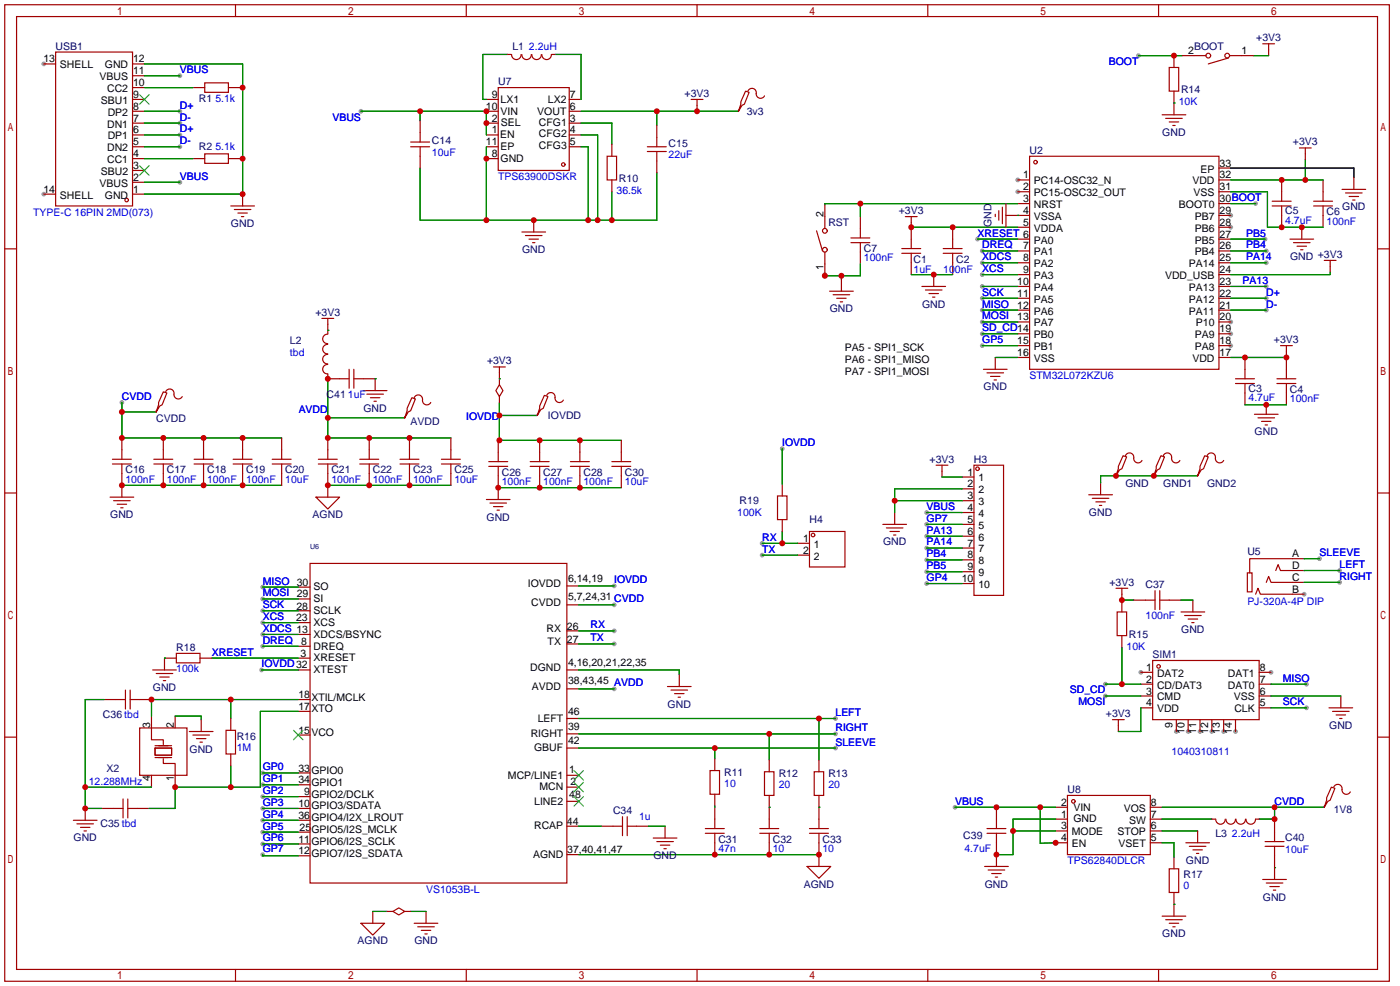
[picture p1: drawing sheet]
<svg xmlns="http://www.w3.org/2000/svg" width="300mm" height="212mm" viewBox="0 0 300 212" stroke-linecap="round" stroke-linejoin="round" font-family="sans-serif">
<g fill="#999">
<circle cx="218.4" cy="38.6" r=".51"/>
<circle cx="218.4" cy="41.1" r=".51"/>
<circle cx="264.2" cy="74.2" r=".51"/>
<circle cx="264.2" cy="71.6" r=".51"/>
<circle cx="264.2" cy="69.1" r=".51"/>
<circle cx="264.2" cy="48.8" r=".51"/>
<circle cx="264.2" cy="46.2" r=".51"/>
<circle cx="9.4" cy="13.7" r=".51"/>
<circle cx="9.4" cy="41.7" r=".51"/>
<circle cx="244.9" cy="144.3" r=".51"/>
<circle cx="272.8" cy="144.3" r=".51"/>
<circle cx="252.5" cy="157" r=".51"/>
<circle cx="255" cy="157" r=".51"/>
<circle cx="257.6" cy="157" r=".51"/>
<circle cx="260.1" cy="157" r=".51"/>
<circle cx="262.6" cy="157" r=".51"/>
<circle cx="265.2" cy="157" r=".51"/>
<circle cx="279.9" cy="127.5" r=".51"/>
<circle cx="177" cy="58.9" r=".51"/>
<circle cx="38.6" cy="16.3" r=".51"/>
<circle cx="38.6" cy="39.1" r=".51"/>
<circle cx="38.6" cy="23.9" r=".51"/>
<circle cx="38.6" cy="29" r=".51"/>
<circle cx="38.6" cy="31.5" r=".51"/>
<circle cx="38.6" cy="26.4" r=".51"/>
<circle cx="77.5" cy="23.9" r=".51"/>
<circle cx="26.2" cy="86.4" r=".51"/>
<circle cx="131.8" cy="147.8" r=".51"/>
<circle cx="131.8" cy="125.7" r=".51"/>
<circle cx="131.8" cy="129.8" r=".51"/>
<circle cx="179.3" cy="154.2" r=".51"/>
<circle cx="179.3" cy="157.5" r=".51"/>
<circle cx="179.3" cy="160.5" r=".51"/>
<circle cx="269.5" cy="43.7" r=".51"/>
<circle cx="244.3" cy="11.9" r=".51"/>
<circle cx="280.4" cy="146.8" r=".51"/>
<circle cx="280.4" cy="151.9" r=".51"/>
<circle cx="237.2" cy="149.4" r=".51"/>
<circle cx="237.2" cy="146.8" r=".51"/>
<circle cx="271.8" cy="66.5" r=".51"/>
<circle cx="271.8" cy="64" r=".51"/>
<circle cx="210.8" cy="64" r=".51"/>
<circle cx="210.8" cy="66.5" r=".51"/>
<circle cx="210.8" cy="69.1" r=".51"/>
<circle cx="56.4" cy="131.1" r=".51"/>
<circle cx="56.4" cy="126" r=".51"/>
<circle cx="56.4" cy="128.5" r=".51"/>
<circle cx="287.5" cy="125" r=".51"/>
<circle cx="287.5" cy="122.4" r=".51"/>
<circle cx="283.2" cy="119.9" r=".51"/>
<circle cx="205" cy="173.2" r=".51"/>
<circle cx="226.6" cy="180.9" r=".51"/>
<circle cx="56.4" cy="133.6" r=".51"/>
<circle cx="56.4" cy="136.1" r=".51"/>
<circle cx="56.4" cy="138.7" r=".51"/>
<circle cx="56.1" cy="143.8" r=".51"/>
<circle cx="210.8" cy="71.6" r=".51"/>
<circle cx="210.8" cy="56.4" r=".51"/>
<circle cx="210.8" cy="58.9" r=".51"/>
<circle cx="210.8" cy="53.8" r=".51"/>
<circle cx="209.8" cy="51.3" r=".51"/>
<circle cx="56.4" cy="165.9" r=".51"/>
<circle cx="56.4" cy="168.4" r=".51"/>
<circle cx="56.4" cy="170.9" r=".51"/>
<circle cx="56.4" cy="173.5" r=".51"/>
<circle cx="56.4" cy="176" r=".51"/>
<circle cx="56.4" cy="178.6" r=".51"/>
<circle cx="56.4" cy="181.1" r=".51"/>
<circle cx="56.4" cy="183.4" r=".51"/>
<circle cx="131.8" cy="135.4" r=".51"/>
<circle cx="131.8" cy="138.2" r=".51"/>
<circle cx="163.6" cy="116.6" r=".51"/>
<circle cx="163.6" cy="119.1" r=".51"/>
<circle cx="167.9" cy="96.3" r=".51"/>
<circle cx="210.8" cy="61.5" r=".51"/>
<circle cx="210.8" cy="74.2" r=".51"/>
<circle cx="198.9" cy="125.2" r=".51"/>
<circle cx="271.5" cy="51.3" r=".51"/>
<circle cx="271.8" cy="53.8" r=".51"/>
<circle cx="271.8" cy="56.4" r=".51"/>
<circle cx="198.9" cy="117.6" r=".51"/>
<circle cx="198.9" cy="120.1" r=".51"/>
<circle cx="198.9" cy="122.7" r=".51"/>
<circle cx="271.8" cy="61.5" r=".51"/>
<circle cx="198.9" cy="115.1" r=".51"/>
<circle cx="198.9" cy="112.5" r=".51"/>
<circle cx="198.9" cy="110" r=".51"/>
</g>
<g fill="none" stroke="#a10000" stroke-width=".25">
<path d="M1 1h297.2v209.6h-297.2zM3.6 3.6h292.1v204.4h-292.1zM9.4 13.7h2.5M11.9 11.2h16.5v33h-16.5zM28.4 18.8h2.6M28.4 16.3h2.6M28.4 13.7h2.6M41.4 18.8h2.5M43.9 17.8h5.1v2h-5.1zM49 18.8h2.6M50.5 1v2.6M100.1 1v2.6"/>
<path d="M106.9 18.8h15.3v17.8h-15.3zM109 11.7h.7M109.8 11.7a1.01 1.01 0 0 0 1 1.1 1.01 1.01 0 0 0 1-1.1M112 11.7a1.01 1.01 0 0 0 1 1.1 1.01 1.01 0 0 0 1-1.1M114.2 11.7a1.01 1.01 0 0 0 1 1.1 1.01 1.01 0 0 0 1-1.1M116.3 11.7a1.01 1.01 0 0 0 1 1.1 1.01 1.01 0 0 0 1-1.1M118.4 11.7h.7M149.6 1v2.6M160 19.6l.8 .2-1 2.6-.5 .2-.8 1.3 .5-1.5v-.6zM160.5 19.6a.93 .93 0 0 1 1.2-.6 .93 .93 0 0 1 .6 1.1 .94 .94 0 0 0 .7 1 .94 .94 0 0 0 1.1-.5M199.1 1v2.6M248.7 1v2.6"/>
<path d="M251 14.5h2v5.1h-2zM252 11.9v2.6M252 19.6v5M253.7 11.9h5.1M263.7 12.4l-4.4 1.3M263.9 11.9h5.1M271 9.4h2.6M272.3 9.4v2.5M28.4 39.1h2.6M28.4 36.6h2.6M28.4 34h2.6M28.4 31.5h2.6"/>
<path d="M28.4 29h2.6M28.4 26.4h2.6M28.4 23.9h2.6M28.4 21.3h2.6M41.4 34h2.5M43.9 33h5.1v2.1h-5.1zM49 34h2.6M88.1 31.5h4.1M88.1 30.5h4.1M90.2 25.9v4.6M90.2 31.5v4.6M104.4 34h2.5"/>
<path d="M104.4 31.5h2.5M104.4 29h2.5M104.4 26.4h2.5M104.4 23.9h2.5M104.4 21.3h2.5M122.2 31.5h2.5M122.2 29h2.5M122.2 26.4h2.5M122.2 23.9h2.5M122.2 21.3h2.5M130.3 33.5h2v5.1h-2zM131.3 31v2.5"/>
<path d="M131.3 38.6v2.5M138.9 31.5h4.1M138.9 32.5h4.1M141 26.9v4.6M141 32.5v4.6M148.3 21.3h2.6M149.6 21.3v2.6M158.5 23.6v.3M218.4 38.6h2.6M221 33.5h40.6v45.7h-40.6zM249.4 24.6h5.1M250.2 25.4h3.5"/>
<path d="M251 26.2h2M251.7 26.9h.5M261.6 38.6h2.6M261.6 36.1h2.6M275.1 38.6v4.6M278.9 31.8h2.5M280.2 31.8v2.5M284 38.6v4.6M290.6 38.1v2.5M1 53.4h2.6M9.4 41.7h2.5M28.4 41.7h2.6"/>
<path d="M49.5 44.2h5.1M50.3 45h3.5M51.1 45.7h2M51.8 46.5h.5M52.1 41.7v2.5M112 49.8h5.1M112.8 50.5h3.5M113.5 51.3h2.1M114.3 52.1h.5M114.6 47.2v2.6M175.3 49.5l1.2 4.3M177 43.9v5.1"/>
<path d="M177 54.1v5.1M180.6 59.9v2.6M182.6 52.1h4.1M182.6 51.1h4.1M184.7 46.5v4.6M184.7 52.1v4.5M193.5 53.3h4.1M193.5 54.4h4.1M194.3 46.5h2.5M195.6 46.5v6.8M195.6 54.4v4.5M200.4 58.9v2.6"/>
<path d="M202.4 53.3h4.1M202.4 54.4h4.1M204.5 48.8v4.5M204.5 54.4v4.5M213.6 46v.5M214.4 45.2v2M215.1 44.4v3.6M215.9 46.2h5.1M215.9 43.7v5.1M218.4 41.1h2.6M218.4 43.7h2.6M218.4 48.8h2.6"/>
<path d="M218.4 51.3h2.6M218.4 53.8h2.6M218.4 56.4h2.6M218.4 58.9h2.6M261.6 41.1h2.6M261.6 43.7h2.6M261.6 46.2h2.6M261.6 48.8h2.6M261.6 51.3h2.6M261.6 53.8h2.6M261.6 56.4h2.6M261.6 58.9h2.6"/>
<path d="M273 43.2h4.1M273 44.2h4.1M275.1 44.2v4.6M276.9 51.3h5M277.6 52.1h3.6M278.4 52.8h2M279.1 53.6h.6M279.4 48.8v2.5M281.9 43.2h4.1M281.9 44.2h4.1M284 44.2v4.6M284.2 55.9h2.6"/>
<path d="M285.5 55.9v2.5M288 40.6h5.1M288.8 41.4h3.6M289.6 42.2h2M290.3 42.9h.5M295.7 53.4h2.5M69.1 68.3h2.5M70.3 78.2a1.01 1.01 0 0 0-1 1 1.01 1.01 0 0 0 1 1M70.3 76.1a1.01 1.01 0 0 0-1 1 1.01 1.01 0 0 0 1 1M70.3 73.9a1.01 1.01 0 0 0-1 1 1.01 1.01 0 0 0 1 1M70.3 71.7a1.01 1.01 0 0 0-1 1 1.01 1.01 0 0 0 1 1M70.4 68.3v3.3"/>
<path d="M74.9 79.2v4.1M75.9 79.2v4.1M105.9 78.7h2.6M107.2 78.7v3.8M178.1 62.5h5M178.8 63.2h3.6M179.6 64h2M180.3 64.8h.5M197.9 61.5h5M198.6 62.2h3.6M199.4 63h2M200.2 63.8h.5"/>
<path d="M211.1 79.2h5.1M213.6 76.7v2.5M218.4 61.5h2.6M218.4 64h2.6M218.4 66.5h2.6M218.4 69.1h2.6M218.4 71.6h2.6M218.4 74.2h2.6M218.4 76.7h2.6M261.6 61.5h2.6M261.6 64h2.6M261.6 66.5h2.6"/>
<path d="M261.6 69.1h2.6M261.6 71.6h2.6M261.6 74.2h2.6M261.6 76.7h2.6M267.2 76.7v4.6M274.8 74.2h2.6M276.1 74.2v7.1M24.1 98.6h4.1M24.1 99.6h4.1M26.2 94v4.6M26.2 99.6v7.1M33 98.6h4.1"/>
<path d="M33 99.6h4.1M33.5 88.1v.3M35.1 84.1l.7 .2-1 2.6-.5 .2-.8 1.3 .5-1.5v-.5zM35.1 94v4.6M35.1 99.6v4.5M35.6 84.1a.93 .93 0 0 1 1.1-.6 .93 .93 0 0 1 .6 1.1 .94 .94 0 0 0 .7 1 .94 .94 0 0 0 1.1-.5M41.7 98.6h4M41.7 99.6h4M43.7 94v4.6M43.7 99.6v4.5M50 98.6h4.1M50 99.6h4.1"/>
<path d="M52.1 94v4.6M52.1 99.6v4.5M58.4 98.6h4.1M58.4 99.6h4.1M60.5 94v4.6M60.5 99.6v4.5M68.3 98.6h4.1M68.3 99.6h4.1M70.4 81.3h4.5M70.4 80.3v.7M70.4 94v4.6M70.4 99.6v7.1"/>
<path d="M75.9 81.3h4.6v2.5M77.2 98.6h4.1M77.2 99.6h4.1M78 83.8h5.1M78.7 84.6h3.6M79.2 94v4.6M79.2 99.6v4.5M79.5 85.3h2M80.3 86.1h.5M85.9 98.6h4M85.9 99.6h4M86.9 89.4v.3"/>
<path d="M87.9 94v4.6M87.9 99.6v4.5M88.4 85.3l.8 .3-1.1 2.5-.5 .3-.7 1.3 .5-1.6v-.5zM88.9 85.3a.93 .93 0 0 1 1.1-.5 .93 .93 0 0 1 .7 1.1 .94 .94 0 0 0 .7 .9 .94 .94 0 0 0 1.1-.4M94.7 98.6h4.1M94.7 99.6h4.1M96.8 94v4.6M96.8 99.6v4.5M104.9 99.1h4.1M106.9 94.5v4.6M107.2 82.5l.7 1.3-.7 1.3-.8-1.3zM107.2 85.1v1.3"/>
<path d="M113.8 99.1h4.1M115.3 88.9v.3M115.8 94.5v4.6M116.8 84.8l.8 .3-1 2.5-.5 .3-.8 1.3 .5-1.6v-.5zM117.3 84.8a.93 .93 0 0 1 1.2-.5 .93 .93 0 0 1 .6 1 .94 .94 0 0 0 .7 1 .94 .94 0 0 0 1.1-.4M122.4 99.1h4.1M124.5 94.5v4.6M131.3 99.1h4.1M133.3 94.5v4.6M200.9 99.8h2.6M202.2 99.8v2.6M209 99.8h6.4v28h-6.4z"/>
<path d="M211.8 80h3.6M212.6 80.8h2M213.4 81.5h.5M241 97.8l.8 .2-1 2.6-.5 .2-.8 1.3 .5-1.5v-.5zM241.6 97.8a.93 .93 0 0 1 1.1-.6 .93 .93 0 0 1 .6 1.1 .94 .94 0 0 0 .7 1 .94 .94 0 0 0 1.1-.5M249.2 97.8l.7 .2-1 2.6-.5 .2-.8 1.3 .6-1.5v-.5zM249.7 97.8a.93 .93 0 0 1 1.1-.6 .93 .93 0 0 1 .7 1.1 .94 .94 0 0 0 .6 1 .94 .94 0 0 0 1.1-.5M258.6 97.8l.7 .2-1 2.6-.5 .2-.8 1.3 .6-1.5v-.5zM259.1 97.8a.93 .93 0 0 1 1.1-.6 .93 .93 0 0 1 .7 1.1 .94 .94 0 0 0 .6 1 .94 .94 0 0 0 1.1-.5M265.2 81.3h4M265.2 82.3h4M267.2 82.3v4.6"/>
<path d="M269.2 88.9h5.1M270 89.7h3.6M270.8 90.4h2M271.5 91.2h.5M271.8 86.4v2.5M274.1 81.3h4M274.1 82.3h4M276.1 82.3v4.6M1 105.8h2.6M23.6 106.7h5.1M24.4 107.4h3.5M25.1 108.2h2.1"/>
<path d="M25.9 109h.5M67.8 106.7h5.1l-2.5 2.5zM104.4 107.2h5.1M104.9 100.1h4.1M105.2 107.9h3.5M105.9 108.7h2M106.7 109.5h.5M106.9 100.1v7.1M113.8 100.1h4.1M115.8 100.1v4.5M122.4 100.1h4.1M124.5 100.1v4.5"/>
<path d="M131.3 100.1h4.1M133.3 100.1v4.5M166.9 106.4h2v5.1h-2zM167.9 103.9v2.5M167.9 111.5v2.5M171.2 116.6h2.5M171.2 119.1h2.5M173.7 114h7.7v7.7h-7.7zM189.5 112.5h5.1M190.2 113.3h3.6M191 114h2M191.8 114.8h.5"/>
<path d="M192 110v2.5M206.5 107.4h2.5M206.5 102.4h2.5M206.5 104.9h2.5M206.5 110h2.5M206.5 112.5h2.5M206.5 115.1h2.5M206.5 117.6h2.5M233.7 106.2h5.1M234.4 106.9h3.6M235.2 107.7h2M236 108.5h.5"/>
<path d="M236.2 103.6v2.6M239.5 101.9v.2M247.6 101.9v.2M257 101.9v.2M279.9 119.9h-11.7v3M295.7 105.8h2.5M64 126h2.5M64 128.5h2.5M64 131.1h2.5M64 133.6h2.5M64 136.1h2.5M64 138.7h2.5"/>
<path d="M66.5 120.9h55.2v68.6h-55.2zM121.7 129.8h2.5M121.7 125.7h2.5M121.7 135.4h2.5M121.7 138.2h2.5M206.5 120.1h2.5M206.5 122.7h2.5M206.5 125.2h2.5M239.5 126.2h2.6M239.8 131.3h2v5.1h-2zM240.8 126.2v5.1M240.8 136.4v2.5"/>
<path d="M243.3 128.8h4.6M247.9 126.7v4.1M248.9 128.8h4.6M248.9 126.7v4.1M253.5 131.3h5.1M254.3 132.1h3.5M255 132.8h2M255.8 133.6h.5M256 128.8v2.5M267.7 122.9h1v4.1h-1zM269.5 127.5l.5-1.3 .5 1.3h9.4M271.8 125l.5-1.3 .5 1.3h7.1"/>
<path d="M273.8 122.4l.5-1.2 .5 1.2h5.1M1 158.2h2.6M22.4 150.1h4.5M26.9 148.1v4M27.9 150.1h4.6M27.9 148.1v4M30 156.2h10.1v10.2h-10.1zM32.5 153.7v5.1h2.6v1M32.8 143.8h5M33.5 144.5h3.6M34.3 145.3h2M35.1 146.1h.5"/>
<path d="M37.6 153.7v2.5M37.8 140.2h5.1v2h-5.1zM37.8 141.2h-2.5v2.6M40.6 157h5.1M41.4 157.7h3.6M42.2 158.5h2M42.9 141.2h2.6M42.9 159.3h.5M43.2 154.4v2.6M48.5 156.7h2v5.1h-2zM49.5 154.2v2.5M64 141.2h2.5"/>
<path d="M64 143.8h2.5M64 150.1h2.5M64 152.7h2.5M64 157.7h2.5M121.7 143.8h2.5M121.7 157.5h2.5M121.7 154.2h2.5M121.7 147.8h2.5M143.3 147.3h5M144 148.1h3.6M144.8 148.8h2M145.5 149.6h.5"/>
<path d="M145.8 144.8v2.5M238.8 154.4h2.5M240 154.4v2.6M244.9 144.3h2.5M244.9 146.8h2.5M244.9 149.4h2.5M244.9 151.9h2.5M247.4 141.7h22.9v12.7h-22.9zM252.5 154.4v2.6M255 154.4v2.6M257.6 154.4v2.6M260.1 154.4v2.6"/>
<path d="M262.6 154.4v2.6M265.2 154.4v2.6M270.3 144.3h2.5M270.3 146.8h2.5M270.3 149.4h2.5M270.3 151.9h2.5M285.2 151.9h5.1M286 152.7h3.6M286.8 153.4h2M287.5 154.2h.5M287.8 149.4v2.5M295.7 158.2h2.5"/>
<path d="M15.7 176h5.1M16.5 176.8h3.6M17.3 177.5h2M18 178.3h.5M18.3 173.5v2.5M21.8 173.5h4.6M26.4 171.5v4M27.4 173.5h4.6M27.4 171.5v4M32.5 166.4v2.5M33.3 160.5h3.5v1.6h-3.5zM33.3 162.6h3.5"/>
<path d="M33.3 160h3.5M35.1 162.8v1h2.5v5.1M49.5 161.8v2.5M64 165.9h2.5M64 168.4h2.5M64 170.9h2.5M64 173.5h2.5M64 176h2.5M64 178.6h2.5M121.7 177.3h2.5M121.7 172h2.5M121.7 168.9h2.5"/>
<path d="M121.7 166.4h2.5M121.7 160.5h2.5M129 177.3h4.6M133.6 175.3v4M134.6 177.3h4.6M134.6 175.3v4M140.2 179.8h5.1M142.7 177.3v2.5M151.4 177.8h4M151.4 178.8h4M152.4 165.4h2v5h-2zM153.4 162.8v2.6"/>
<path d="M153.4 170.4v2.6M153.4 173.2v4.6M153.4 178.8v4.6M163.1 177.8h4M163.1 178.8h4M164.1 165.6h2v5.1h-2zM165.1 163.1v2.5M165.1 170.7v7.1M165.1 178.8v4.6M173.7 177.8h4.1M173.7 178.8h4.1M174.8 165.6h2v5.1h-2z"/>
<path d="M175.8 163.1v2.5M175.8 170.7v7.1M175.8 178.8v7.1M211.8 177.8h4.1M211.8 178.8h4.1M213.9 173.2v4.6M213.9 178.8v7.1M226.6 178.3h2.5M226.6 173.2h2.5M226.6 175.8h2.5M229.1 170.7h17.8v12.7h-17.8zM246.9 178.3h2.5"/>
<path d="M246.9 173.2h2.5M246.9 175.8h2.5M257 178.3v2.5M260.1 175.8h.8M260.9 175.8a1.01 1.01 0 0 0 1.1 1.1 1.01 1.01 0 0 0 1-1.1M263.1 175.8a1.01 1.01 0 0 0 1 1.1 1.01 1.01 0 0 0 1.1-1.1M265.3 175.8a1.01 1.01 0 0 0 1 1.1 1.01 1.01 0 0 0 1-1.1M270.3 175.8h-.8a1.01 1.01 0 0 1-1 1.1 1.01 1.01 0 0 1-1.1-1.1M273.6 176v4.6M284.2 173v.2M285.8 168.9l.7 .3-1 2.5-.5 .3-.8 1.2 .5-1.5v-.5zM286.3 168.9a.93 .93 0 0 1 1.1-.6 .93 .93 0 0 1 .6 1.1 .94 .94 0 0 0 .7 1 .94 .94 0 0 0 1.1-.5"/>
<path d="M64 181.1h2.5M64 183.6h2.5M77.5 198.1h5l-2.5 2.6zM80 195.6v2.5M83.1 195.6h1.2M84.3 195.6l1.3-.8 1.3 .8-1.3 .7zM86.9 195.6h1.2M88.9 198.1h5.1M89.7 198.9h3.5M90.4 199.6h2.1M91.4 195.6v2.5M121.7 183.4h2.5"/>
<path d="M141 180.6h3.5M141.7 181.4h2.1M142.5 182.1h.5M173.2 185.9h5.1l-2.5 2.6zM211.3 185.9h5.1M212.1 186.7h3.5M212.9 187.5h2M213.6 188.2h.5M226.6 180.8h2.5M246.9 180.8h2.5M249.4 196.6h5.1M250.2 197.4h3.5"/>
<path d="M251 186.4h2v5.1h-2zM251 198.1h2M251.7 198.9h.5M252 183.9v2.5M252 191.5v5.1M254.5 180.8h5.1M255.3 181.6h3.5M256 182.4h2.1M256.8 183.1h.5M271 188.7h5.1M271.5 180.6h4.1M271.5 181.6h4.1"/>
<path d="M271.8 189.5h3.5M272.5 190.2h2.1M273.3 191h.5M273.6 181.6v7.1M50.5 208v2.6M91.2 200.4h.5M100.1 208v2.6M149.6 208v2.6M199.1 208v2.6M248.7 208v2.6"/>
<circle cx="259.3" cy="11.9" r=".51"/>
<circle cx="263.4" cy="11.9" r=".51"/>
<circle cx="120.9" cy="35.3" r=".38"/>
<circle cx="222.2" cy="34.8" r=".38"/>
<circle cx="27.2" cy="42.9" r=".38"/>
<circle cx="177" cy="53.6" r=".51"/>
<circle cx="177" cy="49.5" r=".51"/>
<circle cx="174.5" cy="114.8" r=".38"/>
<circle cx="209.8" cy="100.6" r=".38"/>
<circle cx="248.7" cy="143" r=".38"/>
<circle cx="230.4" cy="172" r=".38"/>
</g>
<g fill="none" stroke="#008700" stroke-width=".25">
<path d="M31 16.3h7.6M31 13.7h21.1v28h-21.1M31 18.8h10.4M51.6 18.8h.5M109 11.7h-5.4v9.6h.8M119.1 11.7h5.6v9.6M244.3 11.9h9.4M269 11.9h3.3M31 39.1h7.6M31 34h10.4M31 23.9h7.6M31 29h7.6"/>
<path d="M31 31.5h7.6M31 26.4h7.6M51.6 34h.5M77.5 23.9h26.9v5.1M90.2 23.9v2M90.2 36.1v11.1h50.8v-10.1M104.4 31.5v15.7M124.7 23.9h33.8M124.7 29h3.6v18.2M124.7 31.5h1.5v15.7M124.7 26.4h6.6v4.6M141 23.9v3"/>
<path d="M252 22.1h.1M264.2 38.6h19.8M280.2 34.3v4.3M131.3 41.1v6.1M180.6 59.2v.7M184.7 56.6v2.6h-7.7v-.3M184.7 43.7v2.8M195.6 58.9h8.9M209.8 51.3h8.6M210.8 58.9h7.6M210.8 56.4h7.6M210.8 53.8h7.6"/>
<path d="M218.4 46.2h.1M218.4 48.8h-22.8v.2M218.4 43.7h-41.4v.2M264.2 41.1h7.8v7.7h12M264.2 43.7h5.3M264.2 56.4h7.6M264.2 53.8h7.6M264.2 51.3h7.3M285.5 58.4v.5h-21.3M70.4 70.9h.1M210.8 66.5h7.6M210.8 64h7.6"/>
<path d="M210.8 69.1h7.6M210.8 71.6h7.6M210.8 61.5h7.6M210.8 74.2h7.6M213.6 76.7h4.8M264.2 76.7h11.9M264.2 66.5h7.6M264.2 64h7.6M264.2 61.5h7.6M26.2 86.4v7.6h34.3M26.2 88.4h7.3M70.4 81v13h26.4"/>
<path d="M70.4 89.7h16.5M80.5 81.3h.1M106.9 94.5h26.4M107.2 81.3h.1M107.2 86.4v8.1M107.2 89.2h8.1M167.9 96.3v7.6M267.2 86.9h8.9M271.8 86.4v.5M26.2 104.1h34.3M70.4 104.1h26.4M106.9 104.6h26.4"/>
<path d="M163.6 116.6h7.6M163.6 119.1h7.6M167.9 114v2.6M192 107.4h14.5M198.9 117.6h7.6M198.9 115.1h7.6M198.9 112.5h7.6M198.9 110h7.6M202.2 102.4h4.3M206.5 104.9h-14.5v5.1M257 102.1h-20.8v1.5M279.9 119.9h3.3"/>
<path d="M56.4 131.1h7.6M56.4 126h7.6M56.4 128.5h7.6M56.4 133.6h7.6M56.4 136.1h7.6M56.4 138.7h7.6M124.2 125.7h7.6M124.2 129.8h7.6M124.2 135.4h7.6M124.2 138.2h7.6M198.9 125.2h7.6M198.9 120.1h7.6"/>
<path d="M198.9 122.7h7.6M240.8 138.9v7.9M240.8 128.8h2.5M253.5 128.8h2.5M279.9 125h7.6M279.9 122.4h7.6M22.4 150.1h-4.1v23.4h3.5M35.3 141.2h.1M37.6 153.7h5.6v.7M45.5 141.2h18.5M49.5 150.1v4.1M56.1 143.8h7.9"/>
<path d="M64 150.1h-31.5v3.6M64 152.7h-8.1v16.2h-18.3v4.6h-5.6M124.2 147.8h7.6M124.2 154.2h55.1M124.2 157.5h55.1M124.2 143.8h21.6v1M165.1 157.5v5.6M175.8 154.2v8.9M237.2 146.8h7.7M237.2 149.4h7.7M244.9 151.9v5.1h-4.9M272.8 146.8h7.6"/>
<path d="M272.8 151.9h7.6M272.8 149.4h15M18.3 168.9h14.2M49.5 164.3v4.6M56.4 173.5h7.6M56.4 165.9h7.6M56.4 168.4h7.6M56.4 170.9h7.6M56.4 176h7.6M56.4 178.6h7.6M124.2 160.5h55.1M124.2 177.3h4.8"/>
<path d="M139.2 177.3h3.5M153.4 160.5v2.3M153.4 173v.2M165.1 173.2h.1M175.8 173.2h.1M205 173.2h21.6M217.4 178.3h9.2M223.3 173.2v7.7h3.3M226.6 175.8h-9.2v7.6h-3.5M249.4 173.2h34.8M249.4 178.3h7.6M249.4 175.8h10.7"/>
<path d="M270.3 175.8h3.3M273.6 173.2v2.8M56.4 181.1h7.6M56.4 183.4v.2h7.6M80 195.6h3.1M88.1 195.6h3.3M124.2 183.4h51.6M249.4 180.8h2.6v3.1M252 194.1h.1M273.6 186.2h.1"/>
</g>
<path d="M264.2 36.1h26.4v2" fill="none" stroke="#000" stroke-width=".25"/>
<path d="M30 35.6l2 2M30 20.3l2 2.1M32 35.6l-2 2M32 20.3l-2 2.1M63 156.7l2 2.1M65 156.7l-2 2.1M123.2 170.9l2 2.1M123.2 167.9l2 2M123.2 165.4l2 2M125.2 170.9l-2 2.1M125.2 167.9l-2 2M125.2 165.4l-2 2" fill="none" stroke="#3c3" stroke-width=".25"/>
<g fill="#c00">
<circle cx="195.6" cy="48.8" r=".63"/>
<circle cx="204.5" cy="48.8" r=".63"/>
<circle cx="267.2" cy="76.7" r=".63"/>
<circle cx="276.1" cy="76.7" r=".63"/>
<circle cx="271.8" cy="86.9" r=".63"/>
<circle cx="275.1" cy="48.8" r=".63"/>
<circle cx="279.4" cy="48.8" r=".63"/>
<circle cx="280.2" cy="38.6" r=".63"/>
<circle cx="275.1" cy="38.6" r=".63"/>
<circle cx="184.7" cy="43.7" r=".63"/>
<circle cx="180.6" cy="59.2" r=".63"/>
<circle cx="177" cy="59.2" r=".63"/>
<circle cx="52.1" cy="18.8" r=".63"/>
<circle cx="52.1" cy="34" r=".63"/>
<circle cx="52.1" cy="41.7" r=".63"/>
<circle cx="104.4" cy="26.4" r=".63"/>
<circle cx="104.4" cy="23.9" r=".63"/>
<circle cx="90.2" cy="23.9" r=".63"/>
<circle cx="104.4" cy="34" r=".63"/>
<circle cx="104.4" cy="47.2" r=".63"/>
<circle cx="114.6" cy="47.2" r=".63"/>
<circle cx="126.2" cy="47.2" r=".63"/>
<circle cx="128.3" cy="47.2" r=".63"/>
<circle cx="131.3" cy="47.2" r=".63"/>
<circle cx="149.6" cy="23.9" r=".63"/>
<circle cx="141" cy="23.9" r=".63"/>
<circle cx="26.2" cy="94" r=".63"/>
<circle cx="35.1" cy="94" r=".63"/>
<circle cx="43.7" cy="94" r=".63"/>
<circle cx="52.1" cy="94" r=".63"/>
<circle cx="26.2" cy="88.4" r=".63"/>
<circle cx="43.7" cy="104.1" r=".63"/>
<circle cx="35.1" cy="104.1" r=".63"/>
<circle cx="26.2" cy="104.1" r=".63"/>
<circle cx="52.1" cy="104.1" r=".63"/>
<circle cx="70.4" cy="94" r=".63"/>
<circle cx="79.2" cy="94" r=".63"/>
<circle cx="87.9" cy="94" r=".63"/>
<circle cx="70.4" cy="89.7" r=".63"/>
<circle cx="70.4" cy="81.3" r=".63"/>
<circle cx="87.9" cy="104.1" r=".63"/>
<circle cx="79.2" cy="104.1" r=".63"/>
<circle cx="70.4" cy="104.1" r=".63"/>
<circle cx="107.2" cy="94.5" r=".63"/>
<circle cx="115.8" cy="94.5" r=".63"/>
<circle cx="124.5" cy="94.5" r=".63"/>
<circle cx="107.2" cy="89.2" r=".63"/>
<circle cx="115.8" cy="104.6" r=".63"/>
<circle cx="124.5" cy="104.6" r=".63"/>
<circle cx="106.9" cy="104.6" r=".63"/>
<circle cx="175.8" cy="154.2" r=".63"/>
<circle cx="165.1" cy="157.5" r=".63"/>
<circle cx="153.4" cy="160.5" r=".63"/>
<circle cx="165.1" cy="183.4" r=".63"/>
<circle cx="175.8" cy="183.4" r=".63"/>
<circle cx="153.4" cy="183.4" r=".63"/>
<circle cx="32.5" cy="150.1" r=".63"/>
<circle cx="49.5" cy="150.1" r=".63"/>
<circle cx="37.6" cy="168.9" r=".63"/>
<circle cx="49.5" cy="168.9" r=".63"/>
<circle cx="18.3" cy="173.5" r=".63"/>
<circle cx="18.3" cy="168.9" r=".63"/>
<circle cx="252" cy="11.9" r=".63"/>
<circle cx="240.8" cy="146.8" r=".63"/>
<circle cx="240.8" cy="128.8" r=".63"/>
<circle cx="213.9" cy="173.2" r=".63"/>
<circle cx="223.3" cy="173.2" r=".63"/>
<circle cx="226.6" cy="180.8" r=".63"/>
<circle cx="213.9" cy="183.4" r=".63"/>
<circle cx="217.4" cy="178.3" r=".63"/>
<circle cx="273.6" cy="175.8" r=".63"/>
<circle cx="273.6" cy="173.2" r=".63"/>
<circle cx="200.4" cy="58.9" r=".63"/>
<circle cx="167.9" cy="116.6" r=".63"/>
<circle cx="239.5" cy="102.1" r=".63"/>
<circle cx="247.7" cy="102.1" r=".63"/>
<circle cx="192" cy="107.4" r=".63"/>
</g>
<g font-size="2.3" fill="#000080">
<text x="11.9" y="10.6">USB1</text>
<text x="110" y="10.6">L1</text>
<text x="256.3" y="10.6">BOOT</text>
<text x="269.6" y="8.8">+3V3</text>
<text x="42.7" y="21.8">R1</text>
<text x="106.9" y="18.2">U7</text>
<text x="146.9" y="20.8">+3V3</text>
<text x="253.5" y="20">R14</text>
<text x="160.3" y="24.6">3v3</text>
<text x="249.5" y="29.2">GND</text>
<text x="42.7" y="32.2">R2</text>
<text x="92.7" y="30.9">C14</text>
<text x="143.5" y="31.5">C15</text>
<text x="221" y="33">U2</text>
<text x="277.5" y="31.2">+3V3</text>
<text x="132.8" y="39.1">R10</text>
<text x="192.9" y="45.9">+3V3</text>
<text x="275.8" y="45.9">C5</text>
<text x="284.7" y="46.2">C6</text>
<text x="288.1" y="45.2">GND</text>
<text x="49.6" y="48.7">GND</text>
<text x="177.8" y="48.5">RST</text>
<text x="212.8" y="48.7" transform="rotate(-90 212.8 48.7)">GND</text>
<text x="112.1" y="54.3">GND</text>
<text x="185.4" y="54.1">C7</text>
<text x="196.1" y="56.3">C1</text>
<text x="205.2" y="56.3">C2</text>
<text x="276.9" y="55.8">GND +3V3</text>
<text x="197.9" y="66">GND</text>
<text x="67.7" y="67.8">+3V3</text>
<text x="178.1" y="67">GND</text>
<text x="62.2" y="73.9">L2</text>
<text x="273.4" y="73.6">+3V3</text>
<text x="104.5" y="78.2">+3V3</text>
<text x="211.1" y="83.8">GND</text>
<text x="70.1" y="85.3">C41</text>
<text x="78" y="88.3">GND</text>
<text x="117.6" y="89.9">IOVDD</text>
<text x="268" y="84">C3</text>
<text x="276.9" y="84.3">C4</text>
<text x="33.5" y="90.6">CVDD</text>
<text x="88.1" y="91.1">AVDD</text>
<text x="269.3" y="93.4">GND</text>
<text x="26.9" y="101.6">C16</text>
<text x="35.8" y="101.6">C17</text>
<text x="44.4" y="101.6">C18</text>
<text x="52.8" y="101.6">C19</text>
<text x="61.2" y="101.6">C20</text>
<text x="71.1" y="101.6">C21</text>
<text x="80" y="101.6">C22</text>
<text x="88.6" y="101.6">C23</text>
<text x="97.5" y="101.6">C25</text>
<text x="199.5" y="99.3">+3V3</text>
<text x="209" y="99.3">H3</text>
<text x="107.7" y="102.1">C26</text>
<text x="116.6" y="102.1">C27</text>
<text x="125.2" y="102.1">C28</text>
<text x="134.1" y="102.1">C30</text>
<text x="241.6" y="104.6">GND</text>
<text x="249.7" y="104.6">GND1</text>
<text x="259.1" y="104.6">GND2</text>
<text x="23.7" y="111.2">GND</text>
<text x="67.1" y="111.2">AGND</text>
<text x="104.4" y="111.7">GND</text>
<text x="158.7" y="108.2">R19</text>
<text x="173.7" y="112.2">H4</text>
<text x="233.7" y="110.7">GND</text>
<text x="189.5" y="117.1">GND</text>
<text x="267.7" y="119.1">U5</text>
<text x="238.1" y="125.7">+3V3</text>
<text x="245.9" y="126.2">C37</text>
<text x="242.3" y="136.9">R15</text>
<text x="253.5" y="135.8">GND</text>
<text x="37.8" y="139.7">R18</text>
<text x="247.4" y="141.2">SIM1</text>
<text x="32.8" y="148.3">GND</text>
<text x="22.1" y="154.1">C36 tbd</text>
<text x="143.3" y="151.8">GND</text>
<text x="237.4" y="153.9">+3V3</text>
<text x="40.7" y="161.5">GND</text>
<text x="50.8" y="158.7">R16</text>
<text x="285.3" y="156.4">GND</text>
<text x="22.9" y="165.6">X2</text>
<text x="155.4" y="166.6">R11</text>
<text x="167.1" y="166.8">R12</text>
<text x="177.8" y="166.8">R13</text>
<text x="229.1" y="170.1">U8</text>
<text x="21.6" y="177.5">C35 tbd</text>
<text x="131.6" y="174.7">C34</text>
<text x="260.9" y="179.5">L3</text>
<text x="286.3" y="174.5">1V8</text>
<text x="15.8" y="180.6">GND</text>
<text x="140.2" y="184.4">GND</text>
<text x="154.2" y="180.8">C31</text>
<text x="165.9" y="180.8">C32</text>
<text x="176.5" y="180.8">C33</text>
<text x="206.8" y="180">C39</text>
<text x="254.5" y="185.4">GND</text>
<text x="275.8" y="180.6">C40</text>
<text x="172.5" y="190.5">AGND</text>
<text x="211.4" y="190.5">GND</text>
<text x="254" y="188.4">R17</text>
<text x="271.1" y="193.3">GND</text>
<text x="76.8" y="202.6">AGND</text>
<text x="88.9" y="202.6">GND</text>
<text x="249.5" y="201.1">GND</text>
</g>
<g font-size="2.3" fill="#00f">
<text x="113.5" y="10.6">2.2uH</text>
<text x="38.6" y="15.7">VBUS</text>
<text x="238" y="13.9">BOOT</text>
<text x="38.6" y="23.3">D+</text>
<text x="46.2" y="21.8">5.1k</text>
<text x="253" y="22.6">10K</text>
<text x="38.6" y="28.4">D+</text>
<text x="38.6" y="25.9">D-</text>
<text x="71.3" y="25.9">VBUS</text>
<text x="38.6" y="30.9">D-</text>
<text x="46.2" y="32.2">5.1k</text>
<text x="92.7" y="33.5">10uF</text>
<text x="143.5" y="34">22uF</text>
<text x="38.6" y="38.6">VBUS</text>
<text x="106.9" y="38.6">TPS63900DSKR</text>
<text x="132.3" y="41.6">36.5k</text>
<text x="7.1" y="46.4">TYPE-C 16PIN 2MD(073)</text>
<text x="275.8" y="48">4.7uF</text>
<text x="209.8" y="50.8">XRESET 6</text>
<text x="210.8" y="53.3">DREQ</text>
<text x="267.5" y="50.8">PB5</text>
<text x="267.5" y="53.3">PB4</text>
<text x="284.7" y="48.2">100nF</text>
<text x="185.4" y="56.1">100nF</text>
<text x="196.1" y="58.6">1uF</text>
<text x="202.4" y="58.6">100nF</text>
<text x="210.8" y="55.8">XDCS</text>
<text x="210.8" y="58.4">XCS</text>
<text x="267.5" y="55.8">PA14</text>
<text x="210.8" y="63.5">SCK</text>
<text x="210.8" y="66">MISO</text>
<text x="266.7" y="60.9">PA13</text>
<text x="271.8" y="66">D-</text>
<text x="271.8" y="63.5">D+</text>
<text x="210.8" y="68.5">MOSI</text>
<text x="210.8" y="71.1">SD_CD14</text>
<text x="62.2" y="76.4">tbd</text>
<text x="210.8" y="73.6">GP5</text>
<text x="221" y="81.2">STM32L072KZU6</text>
<text x="26.2" y="85.8">CVDD</text>
<text x="64.1" y="88.6">AVDD</text>
<text x="74.7" y="85.3">1uF</text>
<text x="268" y="86.1">4.7uF</text>
<text x="276.9" y="86.3">100nF</text>
<text x="100.1" y="90.1">IOVDD</text>
<text x="167.9" y="95.7">IOVDD</text>
<text x="26.9" y="103.6">100nF</text>
<text x="35.8" y="103.6">100nF</text>
<text x="44.4" y="103.6">100nF</text>
<text x="52.8" y="103.6">100nF</text>
<text x="61.2" y="103.6">10uF</text>
<text x="71.1" y="103.6">100nF</text>
<text x="80" y="103.6">100nF</text>
<text x="88.6" y="103.6">100nF</text>
<text x="97.5" y="103.6">10uF</text>
<text x="107.7" y="104.1">100nF</text>
<text x="116.6" y="104.1">100nF</text>
<text x="125.2" y="104.1">100nF</text>
<text x="134.1" y="104.1">10uF</text>
<text x="158.2" y="110.7">100K</text>
<text x="198.9" y="112">GP7</text>
<text x="198.9" y="109.4">VBUS</text>
<text x="163.6" y="116">RX</text>
<text x="163.6" y="118.6">TX</text>
<text x="198.9" y="117.1">PA14</text>
<text x="198.9" y="119.6">PB4</text>
<text x="198.9" y="114.5">PA13</text>
<text x="283.2" y="119.3">SLEEVE</text>
<text x="56.4" y="125.4">MISO 30</text>
<text x="131.8" y="125.2">IOVDD</text>
<text x="198.9" y="124.7">GP4</text>
<text x="198.9" y="122.1">PB5</text>
<text x="287.5" y="124.4">RIGHT</text>
<text x="287.5" y="121.9">LEFT</text>
<text x="56.4" y="130.5">SCK</text>
<text x="56.4" y="128">MOSI 29</text>
<text x="267.7" y="129.8">PJ-320A-4P DIP</text>
<text x="56.4" y="133.1">XCS</text>
<text x="56.4" y="135.6">XDCS 13</text>
<text x="126.7" y="134.8">RX</text>
<text x="126.7" y="137.6">TX</text>
<text x="245.9" y="132.8">100nF</text>
<text x="45.5" y="140.7">XRESET</text>
<text x="56.1" y="143.2">IOVDD32</text>
<text x="56.4" y="138.1">DREQ</text>
<text x="241.8" y="139.4">10K</text>
<text x="37.8" y="144.2">100k</text>
<text x="229.6" y="148.8">SD_CD</text>
<text x="275.3" y="146.3">MISO</text>
<text x="179.3" y="153.6">LEFT</text>
<text x="231.5" y="151.3">MOSI</text>
<text x="275.3" y="151.3">SCK</text>
<text x="50.8" y="161.2">1M</text>
<text x="179.3" y="156.9">RIGHT</text>
<text x="179.3" y="160">SLEEVE</text>
<text x="56.4" y="165.3">GP0</text>
<text x="56.4" y="167.9">GP1</text>
<text x="251.5" y="162">1040310811</text>
<text x="19" y="168.4">12.288MHz</text>
<text x="56.4" y="170.4">GP2</text>
<text x="56.4" y="172.9">GP3</text>
<text x="155.4" y="168.9">10</text>
<text x="167.1" y="169.1">20</text>
<text x="177.8" y="169.1">20</text>
<text x="205" y="172.7">VBUS</text>
<text x="273.6" y="172.7">CVDD</text>
<text x="56.4" y="175.5">GP4</text>
<text x="56.4" y="178">GP5</text>
<text x="137.2" y="176">1u</text>
<text x="264.4" y="179.5">2.2uH</text>
<text x="56.4" y="180.6">GP6</text>
<text x="56.4" y="182.8">GP7</text>
<text x="154.2" y="182.8">47n</text>
<text x="165.9" y="182.8">10</text>
<text x="176.5" y="182.8">10</text>
<text x="207" y="182.8">4.7uF</text>
<text x="229.1" y="185.4">TPS62840DLCR</text>
<text x="275.8" y="183.1">10uF</text>
<text x="91.4" y="191.7">VS1053B-L</text>
<text x="254" y="190.7">0</text>
</g>
<g font-size="2.3">
<text x="255" y="11.6">2</text>
<text x="266.4" y="11.6">1</text>
<text x="9.3" y="13.4">13</text>
<text x="12.9" y="14.7">SHELL</text>
<text x="21.4" y="17.2">VBUS</text>
<text x="22.5" y="14.7">GND</text>
<text x="28.6" y="15.9">11</text>
<text x="28.6" y="13.4">12</text>
<text x="21.6" y="22.3">SBU1</text>
<text x="23" y="19.7">CC2</text>
<text x="28.6" y="23.6">8</text>
<text x="28.6" y="21">9</text>
<text x="28.6" y="18.5">10</text>
<text x="104.3" y="23.6">10</text>
<text x="105.6" y="21">9</text>
<text x="107.4" y="22.1">LX1</text>
<text x="117.6" y="22.1">LX2</text>
<text x="122.3" y="23.6">6</text>
<text x="122.3" y="21">7</text>
<text x="23" y="27.4">DN1</text>
<text x="23.1" y="29.9">DP1</text>
<text x="23.1" y="24.8">DP2</text>
<text x="28.6" y="28.6">6</text>
<text x="28.6" y="26.1">7</text>
<text x="105.6" y="26.1">2</text>
<text x="105.6" y="28.6">1</text>
<text x="107.4" y="29.7">EN</text>
<text x="107.4" y="24.6">VIN</text>
<text x="107.5" y="27.1">SEL</text>
<text x="115.3" y="24.6">VOUT</text>
<text x="115.7" y="27.1">CFG1</text>
<text x="115.7" y="29.4">CFG2</text>
<text x="122.3" y="28.6">4</text>
<text x="122.3" y="26.1">3</text>
<text x="23" y="35">CC1</text>
<text x="23" y="32.4">DN2</text>
<text x="28.6" y="33.7">4</text>
<text x="28.6" y="31.2">5</text>
<text x="104.3" y="31.2">11</text>
<text x="105.6" y="33.7">8</text>
<text x="107.4" y="34.8">GND</text>
<text x="107.4" y="32.2">EP</text>
<text x="115.7" y="32">CFG3</text>
<text x="122.3" y="31.2">5</text>
<text x="261.7" y="35.8">33</text>
<text x="9.3" y="41.3">14</text>
<text x="21.4" y="40.1">VBUS</text>
<text x="21.6" y="37.5">SBU2</text>
<text x="28.6" y="41.3">1</text>
<text x="28.6" y="38.8">2</text>
<text x="28.6" y="36.3">3</text>
<text x="219.6" y="38.3">1</text>
<text x="219.6" y="40.8">2</text>
<text x="221.9" y="39.6">PC14-OSC32_N</text>
<text x="255.9" y="39.6">VDD</text>
<text x="257.7" y="37">EP</text>
<text x="261.7" y="40.8">31</text>
<text x="261.7" y="38.3">32</text>
<text x="12.9" y="42.6">SHELL</text>
<text x="22.5" y="42.6">GND</text>
<text x="176.7" y="46.5" transform="rotate(-90 176.7 46.5)">2</text>
<text x="219.6" y="43.4">3</text>
<text x="219.6" y="45.9">4</text>
<text x="221.9" y="42.1">PC15-OSC32_OUT</text>
<text x="221.9" y="44.6">NRST</text>
<text x="221.9" y="47.2">VSSA</text>
<text x="253" y="44.6">BOOT0</text>
<text x="256.2" y="42.1">VSS</text>
<text x="256.4" y="47.2">PB7</text>
<text x="261.7" y="45.9">29</text>
<text x="261.7" y="43.4">30BOOT</text>
<text x="219.6" y="48.5">5</text>
<text x="219.6" y="53.5">7</text>
<text x="221.9" y="49.7">VDDA</text>
<text x="221.9" y="52.3">PA0</text>
<text x="256.4" y="52.3">PB5</text>
<text x="256.4" y="49.7">PB6</text>
<text x="261.7" y="53.5">26</text>
<text x="261.7" y="51">27</text>
<text x="261.7" y="48.5">28</text>
<text x="176.7" y="57.9" transform="rotate(-90 176.7 57.9)">1</text>
<text x="219.6" y="56.1">8</text>
<text x="219.6" y="58.6">9</text>
<text x="221.9" y="54.8">PA1</text>
<text x="221.9" y="57.3">PA2</text>
<text x="221.9" y="59.9">PA3</text>
<text x="250" y="59.9">VDD_USB</text>
<text x="255.2" y="57.3">PA14</text>
<text x="256.4" y="54.8">PB4</text>
<text x="261.7" y="58.6">24</text>
<text x="261.7" y="56.1">25</text>
<text x="218.3" y="61.2">10</text>
<text x="218.3" y="63.7">11</text>
<text x="221.9" y="62.4">PA4</text>
<text x="221.9" y="65">PA5</text>
<text x="255.2" y="65">PA12</text>
<text x="255.2" y="62.4">PA13</text>
<text x="261.7" y="63.7">22</text>
<text x="261.7" y="61.2">23</text>
<text x="218.3" y="66.2">12</text>
<text x="218.3" y="68.8">13</text>
<text x="221.9" y="67.5">PA6</text>
<text x="221.9" y="70">PA7</text>
<text x="255.2" y="67.5">PA11</text>
<text x="256.7" y="70">P10</text>
<text x="261.7" y="71.3">19</text>
<text x="261.7" y="68.8">20</text>
<text x="261.7" y="66.2">21</text>
<text x="181.4" y="75.4">PA5 - SPI1_SCK</text>
<text x="181.4" y="77.9">PA6 - SPI1_MISO</text>
<text x="218.3" y="73.9">15</text>
<text x="218.3" y="76.4">16</text>
<text x="221.9" y="72.6">PB0</text>
<text x="221.9" y="75.1">PB1</text>
<text x="221.9" y="77.7">VSS</text>
<text x="255.9" y="77.7">VDD</text>
<text x="256.4" y="75.1">PA8</text>
<text x="256.4" y="72.6">PA9</text>
<text x="261.7" y="76.4">17</text>
<text x="261.7" y="73.9">18</text>
<text x="181.4" y="80.5">PA7 - SPI1_MOSI</text>
<text x="207.7" y="102">1</text>
<text x="207.7" y="104.6">2</text>
<text x="207.7" y="107.1">3</text>
<text x="210" y="103.3">1</text>
<text x="210" y="105.9">2</text>
<text x="207.7" y="109.7">4</text>
<text x="207.7" y="112.2">5</text>
<text x="210" y="108.4">3</text>
<text x="210" y="110.9">4</text>
<text x="210" y="113.5">5</text>
<text x="172.4" y="116.3">1</text>
<text x="172.4" y="118.8">2</text>
<text x="174.7" y="117.5">1</text>
<text x="207.7" y="114.7">6</text>
<text x="207.7" y="117.3">7</text>
<text x="207.7" y="119.8">8</text>
<text x="210" y="116">6</text>
<text x="210" y="118.6">7</text>
<text x="277.4" y="119.6">A</text>
<text x="113.3" y="125.9">IOVDD</text>
<text x="121.9" y="124.9">6,14,19</text>
<text x="174.7" y="120.1">2</text>
<text x="206.4" y="124.9">10</text>
<text x="207.7" y="122.4">9</text>
<text x="210" y="121.1">8</text>
<text x="210" y="123.6">9</text>
<text x="277.4" y="122.1">D</text>
<text x="277.4" y="124.7">C</text>
<text x="63.6" y="130.8">28</text>
<text x="67.3" y="126.7">SO</text>
<text x="67.3" y="129.2">SI</text>
<text x="67.3" y="131.8">SCLK</text>
<text x="114" y="130">CVDD</text>
<text x="121.9" y="128.7">5,7,24,31 CVDD</text>
<text x="210" y="126.2">10</text>
<text x="277.4" y="127.2">B</text>
<text x="63.5" y="133.3">23</text>
<text x="67.3" y="134.3">XCS</text>
<text x="67.3" y="136.8">XDCS/BSYNC</text>
<text x="117.3" y="135.6">RX</text>
<text x="121.7" y="135.1">26</text>
<text x="121.7" y="137.9">27</text>
<text x="64.5" y="140.9">3</text>
<text x="64.6" y="138.4">8</text>
<text x="67.3" y="139.4">DREQ</text>
<text x="67.3" y="141.9">XRESET</text>
<text x="113.8" y="144">DGND</text>
<text x="117.5" y="138.4">TX</text>
<text x="121.9" y="143">4,16,20,21,22,35</text>
<text x="246" y="144">1</text>
<text x="270.4" y="144">8</text>
<text x="64" y="149.8">18</text>
<text x="67.3" y="144.5">XTEST</text>
<text x="114.2" y="148">AVDD</text>
<text x="121.9" y="146.8">38,43,45 AVDD</text>
<text x="246" y="146.5">2</text>
<text x="246" y="149">3</text>
<text x="248.3" y="145.2">DAT2</text>
<text x="248.3" y="147.8">CD/DAT3</text>
<text x="263.6" y="147.8">DAT0</text>
<text x="263.6" y="145.2">DAT1</text>
<text x="270.4" y="149">6</text>
<text x="270.4" y="146.5">7</text>
<text x="64" y="152.4">17</text>
<text x="66.8" y="150.3">XTIL/MCLK</text>
<text x="66.8" y="152.9">XTO</text>
<text x="115.4" y="154.9">LEFT</text>
<text x="121.9" y="153.4">46</text>
<text x="246" y="151.6">4</text>
<text x="248.3" y="150.3">CMD</text>
<text x="248.3" y="152.8">VDD</text>
<text x="264.8" y="150.3">VSS</text>
<text x="264.9" y="152.8">CLK</text>
<text x="270.4" y="151.6">5</text>
<text x="32.2" y="156.2" transform="rotate(-90 32.2 156.2)">3</text>
<text x="37.3" y="156.2" transform="rotate(-90 37.3 156.2)">2</text>
<text x="64" y="157.4">15</text>
<text x="66.8" y="157.9">VCO</text>
<text x="113.9" y="158.2">RIGHT</text>
<text x="114.6" y="161.2">GBUF</text>
<text x="121.9" y="159.7">42</text>
<text x="121.9" y="156.7">39</text>
<text x="251.7" y="156.2" transform="rotate(-90 251.7 156.2)">9</text>
<text x="254.2" y="157.4" transform="rotate(-90 254.2 157.4)">10</text>
<text x="256.8" y="157.4" transform="rotate(-90 256.8 157.4)">11</text>
<text x="259.3" y="157.4" transform="rotate(-90 259.3 157.4)">12</text>
<text x="261.8" y="157.4" transform="rotate(-90 261.8 157.4)">13</text>
<text x="264.4" y="157.4" transform="rotate(-90 264.4 157.4)">14</text>
<text x="32.2" y="167.6" transform="rotate(-90 32.2 167.6)">4</text>
<text x="37.3" y="167.6" transform="rotate(-90 37.3 167.6)">1</text>
<text x="64" y="165.6">33</text>
<text x="66.8" y="166.1">GPIO0</text>
<text x="109" y="167.1">MCP/LINE1</text>
<text x="122.2" y="165.8">1</text>
<text x="64" y="168.1">34</text>
<text x="64" y="173.2">10</text>
<text x="65.3" y="170.6">9</text>
<text x="66.8" y="168.6">GPIO1</text>
<text x="66.8" y="171.2">GPIO2/DCLK</text>
<text x="66.8" y="173.7">GPIO3/SDATA</text>
<text x="114.6" y="172.7">LINE2</text>
<text x="115.8" y="169.6">MCN</text>
<text x="122.2" y="171.2">48</text>
<text x="122.4" y="168.4">2</text>
<text x="227.7" y="172.9">2</text>
<text x="230.4" y="173.9">VIN</text>
<text x="247" y="172.9">8</text>
<text x="64" y="175.7">36</text>
<text x="64.3" y="178.3">25</text>
<text x="66.8" y="176.2">GPIO4/I2X_LROUT</text>
<text x="66.8" y="178.8">GPIO5/I2S_MCLK</text>
<text x="114.6" y="178">RCAP</text>
<text x="121.7" y="177">44</text>
<text x="227.7" y="175.5">1</text>
<text x="227.7" y="178">3</text>
<text x="230" y="179.3">MODE</text>
<text x="230.4" y="176.5">GND</text>
<text x="239.8" y="179.3">STOP</text>
<text x="241.2" y="174.2">VOS</text>
<text x="242.3" y="176.7">SW</text>
<text x="247" y="178">6</text>
<text x="247" y="175.5">7</text>
<text x="64" y="180.8">11</text>
<text x="64" y="183.3">12</text>
<text x="66.8" y="181.3">GPIO6/I2S_SCLK</text>
<text x="66.8" y="183.9">GPIO7/I2S_SDATA</text>
<text x="114.4" y="184.1">AGND</text>
<text x="121.7" y="183">37,40,41,47</text>
<text x="227.7" y="180.5">4</text>
<text x="230" y="181.8">EN</text>
<text x="240.1" y="181.8">VSET</text>
<text x="247" y="180.5">5</text>
</g>
<text font-size="1.5" fill="#000080" x="66.5" y="117.7">U6</text>
</svg>
